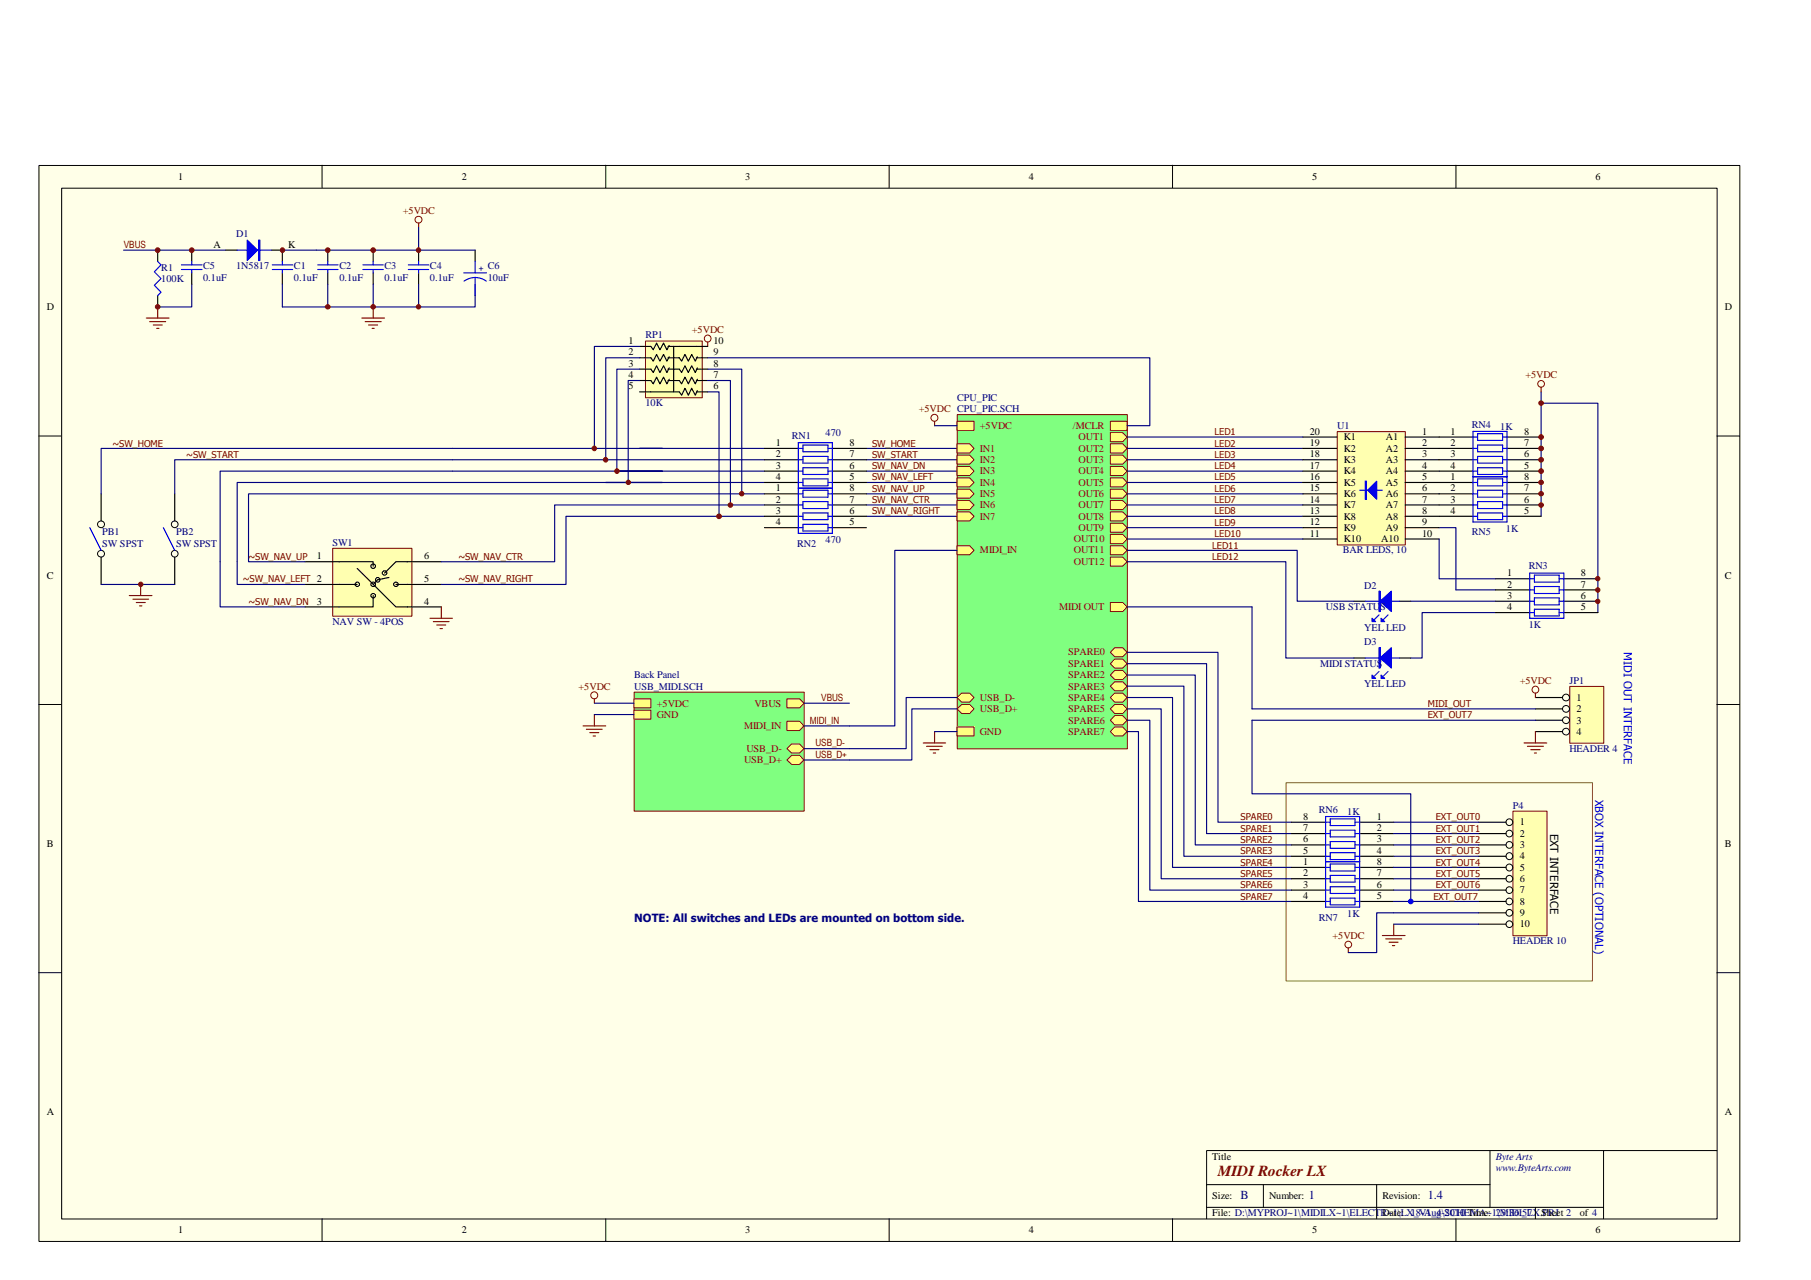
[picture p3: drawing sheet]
<svg xmlns="http://www.w3.org/2000/svg" width="297mm" height="210mm" viewBox="0 0 297 210" stroke-linecap="round" stroke-linejoin="round" font-family="sans-serif">
<path d="M6.4 27.1h279v176.5h-279z" fill="#ffffe8"/>
<g fill="none" stroke="#000" stroke-width=".16">
<path d="M6.4 27.1h279v176.5h-279zM10.1 30.9h271.5v169h-271.5zM52.8 27.1v3.7M99.4 27.1v3.7M145.8 27.1v3.7M192.3 27.1v3.7M238.8 27.1v3.7M6.3 71.5h3.8M281.6 71.5h3.7M6.3 115.5h3.8M281.6 115.5h3.7M6.3 159.5h3.8"/>
<path d="M281.6 159.5h3.7M52.8 199.9v3.6M99.4 199.9v3.6M145.8 199.9v3.6M192.3 199.9v3.6M197.9 194.3h46.5M197.9 198h65.1M207.2 194.3v3.7M225.8 194.3v5.6M238.8 199.9v3.6M244.4 188.7v9.3M251.8 198v1.9"/>
<path d="M263 188.7h-65.1v11.2M281.6 188.7h-18.6v11.2"/>
</g>
<path d="M210.9 128.4h50.3v32.5h-50.3z" fill="none" stroke="#808000" stroke-width=".16"/>
<path d="M25.9 41v1.9M25.9 48.5v1.8M37 41h1.9M44.5 41h1.8" fill="none" stroke="#000" stroke-width=".19"/>
<path d="M42.4 39.4h.2v3.3h-.2zM25.9 42.9l.5 .5-1.1 1.2 1.1 1.1-1.1 1.1 1.1 1.1-.5 .6M38.9 41h5.6" fill="none" stroke="#00f" stroke-width=".19"/>
<path d="M24 52.2h3.7M24.6 52.7h2.6M25.1 53.3h1.5M25.7 53.8h.4M25.9 50.3v1.9" fill="none" stroke="#800000" stroke-width=".19"/>
<path d="M25.9 41h11.1" fill="none" stroke="#000080" stroke-width=".19"/>
<path d="M42.5 39.4v3.3" fill="none" stroke="#00f" stroke-width=".21"/>
<path d="M40.6 39.4l1.6 1.6-1.6 1.7z" fill="#00f"/>
<g fill="none" stroke="#00f" stroke-width=".19">
<path d="M40.6 39.4l1.6 1.6-1.6 1.7zM29.8 44.2h3.3M29.8 43.4h3.3M31.5 42.9v.5M31.5 44.2v.5M44.7 44.2h3.3M44.7 43.4h3.3M46.3 42.9v.5M46.3 44.2v.5M52.1 44.2h3.4M52.1 43.4h3.4M53.8 42.9v.5"/>
<path d="M53.8 44.2v.5M59.5 44.2h3.4M59.5 43.4h3.4M61.2 42.9v.5M61.2 44.2v.5M67 44.2h3.3M67 43.4h3.3M68.7 42.9v.5M68.7 44.2v.5M76.1 44.7h3.7M76.1 46.1a3.1 3.1 0 0 1 3.7 0M77.9 42.9v1.8"/>
<path d="M77.9 45.5v3"/>
</g>
<circle cx="68.6" cy="36" r=".57" fill="none" stroke="#800000" stroke-width=".16"/>
<path d="M68.7 36.6v.7M59.3 52.2h3.8M59.9 52.7h2.6M60.4 53.3h1.5M61 53.8h.4M61.2 50.3v1.9" fill="none" stroke="#800000" stroke-width=".19"/>
<path d="M68.7 37.3v3.7h-22.4M20.3 41h5.6M31.5 46.6v3.7h-5.6M46.3 46.6v3.7h22.4M53.8 46.6v3.7M61.2 46.6v3.7M68.7 41h9.2M68.7 46.6v3.7M77.9 48.5v1.8h-9.2" fill="none" stroke="#000080" stroke-width=".19"/>
<path d="M31.5 41v1.9M31.5 44.7v1.9M46.3 41v1.9M46.3 44.7v1.9M53.8 41v1.9M53.8 44.7v1.9M61.2 41v1.9M61.2 44.7v1.9M68.7 41v1.9M68.7 44.7v1.9M77.9 41v1.9M77.9 46.6v1.9" fill="none" stroke="#000" stroke-width=".19"/>
<path d="M104.1 113.5h27.8v19.5h-27.8z" fill="#80ff80"/>
<path d="M104 113.5h27.9v19.5h-27.9z" fill="none" stroke="#800000" stroke-width=".16"/>
<path d="M104 114.6h2.8v1.5h-2.8z" fill-rule="evenodd" fill="#ffff80"/>
<path d="M104 114.6h2.8v1.5h-2.8z" fill="none" stroke="#800000" stroke-width=".16"/>
<path d="M104 116.5h2.8v1.4h-2.8z" fill-rule="evenodd" fill="#ffff80"/>
<path d="M104 116.5h2.8v1.4h-2.8z" fill="none" stroke="#800000" stroke-width=".16"/>
<path d="M129.1 118.3h2l.8 .7-.8 .8h-2z" fill-rule="evenodd" fill="#ffff80"/>
<path d="M129.1 118.3h2l.8 .7-.8 .8h-2z" fill="none" stroke="#800000" stroke-width=".16"/>
<path d="M129.1 114.6h2l.8 .7-.8 .8h-2z" fill-rule="evenodd" fill="#ffff80"/>
<path d="M129.1 114.6h2l.8 .7-.8 .8h-2z" fill="none" stroke="#800000" stroke-width=".16"/>
<path d="M129.1 122.8l.7-.8h1.3l.8 .8-.8 .7h-1.3z" fill-rule="evenodd" fill="#ffff80"/>
<path d="M129.1 122.8l.7-.8h1.3l.8 .8-.8 .7h-1.3z" fill="none" stroke="#800000" stroke-width=".16"/>
<path d="M129.1 124.6l.7-.7h1.3l.8 .7-.8 .7h-1.3z" fill-rule="evenodd" fill="#ffff80"/>
<g fill="none" stroke="#800000" stroke-width=".16">
<path d="M129.1 124.6l.7-.7h1.3l.8 .7-.8 .7h-1.3z"/>
<circle cx="116.1" cy="55.5" r=".56"/>
<circle cx="153.3" cy="68.5" r=".57"/>
<circle cx="97.5" cy="114" r=".57"/>
</g>
<g fill="none" stroke="#800000" stroke-width=".19">
<path d="M116.1 56.1v.7M153.3 69.1v.7M95.6 119h3.8M96.2 119.6h2.6M97.5 114.6v.7M97.5 117.2v1.8M153.3 120v1.8M96.7 120.1h1.5M97.3 120.7h.4M151.4 121.8h3.7M152 122.4h2.6M152.5 122.9h1.5"/>
<path d="M153.1 123.5h.4"/>
</g>
<g fill="none" stroke="#000080" stroke-width=".19">
<path d="M74.2 73.5h51.2M74.2 77.3h51.2M74.2 79.1h51.2M74.2 75.4h51.2M142.1 73.5h14.9M142.1 75.4h14.9M142.1 77.3h14.9M142.1 79.1h14.9M97.5 115.3h6.5M97.5 117.2h6.5M131.9 115.3h7.4M131.9 119h7.4"/>
<path d="M131.9 122.8h7.4M131.9 124.6h7.4"/>
</g>
<path d="M222.1 98.6h1.8M229.5 98.6h1.9" fill="none" stroke="#000" stroke-width=".19"/>
<path d="M223.9 98.6h5.6M226.2 100.8l-.8 .8M227.7 100.8l-.8 .8" fill="none" stroke="#00f" stroke-width=".19"/>
<path d="M226.4 98.6l1.8-1.7v3.4z" fill="#00f"/>
<path d="M226.2 96.9h.2v3.4h-.2zM226.4 98.6l1.8-1.7v3.4z" fill="none" stroke="#00f" stroke-width=".19"/>
<path d="M226.3 96.9v3.4" fill="none" stroke="#00f" stroke-width=".17"/>
<path d="M225 101.4l.6 .5h-.6z" fill="#00f"/>
<path d="M225 101.4l.6 .5h-.6z" fill="none" stroke="#00f" stroke-width=".19"/>
<path d="M226.5 101.4l.6 .5h-.6z" fill="#00f"/>
<path d="M223.9 107.9h5.6M226.2 110.1l-.8 .8M226.5 101.4l.6 .5h-.6zM227.7 110.1l-.8 .8" fill="none" stroke="#00f" stroke-width=".19"/>
<path d="M222.1 107.9h1.8M229.5 107.9h1.9" fill="none" stroke="#000" stroke-width=".19"/>
<path d="M226.4 107.9l1.8-1.7v3.4z" fill="#00f"/>
<path d="M226.2 106.2h.2v3.4h-.2zM226.4 107.9l1.8-1.7v3.4z" fill="none" stroke="#00f" stroke-width=".19"/>
<path d="M226.3 106.2v3.4" fill="none" stroke="#00f" stroke-width=".17"/>
<path d="M225 110.7l.6 .6h-.6z" fill="#00f"/>
<path d="M225 110.7l.6 .6h-.6z" fill="none" stroke="#00f" stroke-width=".19"/>
<path d="M226.5 110.7l.6 .6h-.6z" fill="#00f"/>
<path d="M14.7 86.5l1.9 3.8M26.8 86.5l1.9 3.8M226.5 110.7l.6 .6h-.6z" fill="none" stroke="#00f" stroke-width=".19"/>
<g fill="none" stroke="#000" stroke-width=".16">
<circle cx="16.6" cy="90.8" r=".56"/>
<circle cx="16.6" cy="86" r=".56"/>
<circle cx="28.7" cy="90.8" r=".55"/>
<circle cx="28.7" cy="86" r=".55"/>
</g>
<path d="M16.6 81v4.4M16.6 91.4v4.4M28.7 81v4.4M28.7 91.4v4.4" fill="none" stroke="#000" stroke-width=".19"/>
<path d="M21.2 97.7h3.7M21.8 98.3h2.6M22.3 98.8h1.5M22.9 99.4h.4M23.1 95.8v1.9" fill="none" stroke="#800000" stroke-width=".19"/>
<path d="M74.2 79.1h-35.3v13M74.2 77.3h-38.1v14.8M74.2 75.4h-45.5v5.6M74.2 73.5h-57.6v7.5M16.6 95.8h12.1" fill="none" stroke="#000080" stroke-width=".19"/>
<path d="M105.9 56h9.3v9.2h-9.3z" fill="#ffffb0"/>
<path d="M105.9 55.9h9.3v9.3h-9.3z" fill="none" stroke="#800000" stroke-width=".16"/>
<g fill="none" stroke="#000" stroke-width=".19">
<path d="M109.6 56.8h6.5M109.8 58.5l-.4 .7-.6-1.1-.6 1.1-.5-1.1-.6 1.1-.3-.5h-1.9M109.8 56.6l-.4 .8-.6-1.1-.6 1.1-.5-1.1-.6 1.1-.3-.6h-1.9M110.5 56.8v7.5h-5.6M114.2 58.7h1.9M114.4 58.5l-.4 .7-.5-1.1-.6 1.1-.6-1.1-.5 1.1-.4-.5h-1.8M109.8 60.3l-.4 .8-.6-1.1-.6 1.1-.5-1.1-.6 1.1-.3-.6h-1.9M109.8 62.2l-.4 .7-.6-1.1-.6 1.1-.5-1.1-.6 1.1-.3-.5h-1.9M114.2 60.5h1.9M114.2 62.4h1.9M114.2 64.3h1.9M114.4 60.3l-.4 .8-.5-1.1-.6 1.1-.6-1.1-.5 1.1-.4-.6h-1.8"/>
<path d="M114.4 62.2l-.4 .7-.5-1.1-.6 1.1-.6-1.1-.5 1.1-.4-.5h-1.8M114.4 64.1l-.4 .7-.5-1.1-.6 1.1-.6-1.1-.5 1.1-.4-.5h-.9"/>
</g>
<path d="M104.9 58.7h-5.5v16.7M104.9 62.4h-1.9v16.7M104.9 60.5h-3.7v16.8" fill="none" stroke="#000080" stroke-width=".19"/>
<circle cx="101.2" cy="77.3" r=".37" fill="#800000"/>
<circle cx="101.2" cy="77.3" r=".37" fill="none" stroke="#800000" stroke-width=".16"/>
<path d="M54.6 90h13v11h-13z" fill="#ffffb0"/>
<path d="M54.6 89.9h13v11.1h-13z" fill="none" stroke="#800000" stroke-width=".16"/>
<g fill="none" stroke="#000" stroke-width=".19">
<path d="M50 92.1h11.2v.7M50 95.8h8.6M58.6 93.2l6.3 6.3h7.5M61.2 97.7v1.8h-11.2M63.8 94.7l-1.9 .4-.7 .7M64.9 95.8h7.5M72.4 92.1h-7.5l-1.8 1.9"/>
<circle cx="58.6" cy="95.8" r=".36"/>
<circle cx="61.2" cy="92.9" r=".37"/>
<circle cx="61.2" cy="95.8" r=".37"/>
<circle cx="61.2" cy="97.7" r=".37"/>
<circle cx="61.9" cy="95.1" r=".37"/>
<circle cx="63.1" cy="94" r=".37"/>
<circle cx="64.9" cy="95.8" r=".37"/>
</g>
<path d="M72.4 99.5v1.9M70.5 101.4h3.7M71.1 101.9h2.6M71.6 102.5h1.5M72.2 103.1h.4" fill="none" stroke="#800000" stroke-width=".19"/>
<circle cx="23.1" cy="95.8" r=".37" fill="#800000"/>
<circle cx="23.1" cy="95.8" r=".37" fill="none" stroke="#800000" stroke-width=".16"/>
<path d="M104.9 56.8h-7.4v16.7M116.1 64.3h1.8v20.4M116.1 62.4h3.7v20.4M36.1 92.1v7.4h13.9M38.9 92.1v3.7h11.1M125.4 81h-84.6v11.1h9.2M125.4 82.8h-34.4v9.3h-18.6M125.4 84.7h-32.6v11.1h-20.4M142.1 81h14.9M142.1 82.8h14.9M142.1 84.7h14.9" fill="none" stroke="#000080" stroke-width=".19"/>
<path d="M157.1 68h27.8v54.8h-27.8z" fill="#80ff80"/>
<path d="M157 68h27.9v54.8h-27.9z" fill="none" stroke="#800000" stroke-width=".16"/>
<path d="M182.1 78.4h2l.8 .7-.8 .7h-2z" fill-rule="evenodd" fill="#ffff80"/>
<path d="M182.1 78.4h2l.8 .7-.8 .7h-2z" fill="none" stroke="#800000" stroke-width=".16"/>
<path d="M182.1 71h2l.8 .7-.8 .7h-2z" fill-rule="evenodd" fill="#ffff80"/>
<path d="M182.1 71h2l.8 .7-.8 .7h-2z" fill="none" stroke="#800000" stroke-width=".16"/>
<path d="M182.1 72.8h2l.8 .7-.8 .8h-2z" fill-rule="evenodd" fill="#ffff80"/>
<path d="M182.1 72.8h2l.8 .7-.8 .8h-2z" fill="none" stroke="#800000" stroke-width=".16"/>
<path d="M182.1 74.6h2l.8 .8-.8 .7h-2z" fill-rule="evenodd" fill="#ffff80"/>
<path d="M182.1 74.6h2l.8 .8-.8 .7h-2z" fill="none" stroke="#800000" stroke-width=".16"/>
<path d="M182.1 76.5h2l.8 .8-.8 .7h-2z" fill-rule="evenodd" fill="#ffff80"/>
<path d="M182.1 76.5h2l.8 .8-.8 .7h-2z" fill="none" stroke="#800000" stroke-width=".16"/>
<path d="M182.1 80.2h2l.8 .8-.8 .7h-2z" fill-rule="evenodd" fill="#ffff80"/>
<path d="M182.1 80.2h2l.8 .8-.8 .7h-2z" fill="none" stroke="#800000" stroke-width=".16"/>
<path d="M157 72.8h2l.8 .7-.8 .8h-2z" fill-rule="evenodd" fill="#ffff80"/>
<path d="M157 72.8h2l.8 .7-.8 .8h-2z" fill="none" stroke="#800000" stroke-width=".16"/>
<path d="M157 74.6h2l.8 .8-.8 .7h-2z" fill-rule="evenodd" fill="#ffff80"/>
<path d="M157 74.6h2l.8 .8-.8 .7h-2z" fill="none" stroke="#800000" stroke-width=".16"/>
<path d="M157 76.5h2l.8 .8-.8 .7h-2z" fill-rule="evenodd" fill="#ffff80"/>
<path d="M157 76.5h2l.8 .8-.8 .7h-2z" fill="none" stroke="#800000" stroke-width=".16"/>
<path d="M157 78.4h2l.8 .7-.8 .7h-2z" fill-rule="evenodd" fill="#ffff80"/>
<path d="M157 78.4h2l.8 .7-.8 .7h-2z" fill="none" stroke="#800000" stroke-width=".16"/>
<path d="M157 80.2h2l.8 .8-.8 .7h-2z" fill-rule="evenodd" fill="#ffff80"/>
<path d="M157 80.2h2l.8 .8-.8 .7h-2z" fill="none" stroke="#800000" stroke-width=".16"/>
<path d="M157 82.1h2l.8 .7-.8 .8h-2z" fill-rule="evenodd" fill="#ffff80"/>
<path d="M157 82.1h2l.8 .7-.8 .8h-2z" fill="none" stroke="#800000" stroke-width=".16"/>
<path d="M157 83.9h2l.8 .8-.8 .7h-2z" fill-rule="evenodd" fill="#ffff80"/>
<path d="M157 83.9h2l.8 .8-.8 .7h-2z" fill="none" stroke="#800000" stroke-width=".16"/>
<path d="M157 69.1h2.8v1.5h-2.8z" fill-rule="evenodd" fill="#ffff80"/>
<path d="M157 69.1h2.8v1.5h-2.8z" fill="none" stroke="#800000" stroke-width=".16"/>
<path d="M157 119.2h2.8v1.5h-2.8z" fill-rule="evenodd" fill="#ffff80"/>
<path d="M157 119.2h2.8v1.5h-2.8z" fill="none" stroke="#800000" stroke-width=".16"/>
<path d="M157 114.4l.7-.7h1.3l.8 .7-.8 .7h-1.3z" fill-rule="evenodd" fill="#ffff80"/>
<path d="M157 114.4l.7-.7h1.3l.8 .7-.8 .7h-1.3z" fill="none" stroke="#800000" stroke-width=".16"/>
<path d="M157 116.2l.7-.7h1.3l.8 .7-.8 .8h-1.3z" fill-rule="evenodd" fill="#ffff80"/>
<path d="M157 116.2l.7-.7h1.3l.8 .7-.8 .8h-1.3z" fill="none" stroke="#800000" stroke-width=".16"/>
<path d="M157 89.5h2l.8 .8-.8 .7h-2z" fill-rule="evenodd" fill="#ffff80"/>
<path d="M157 89.5h2l.8 .8-.8 .7h-2z" fill="none" stroke="#800000" stroke-width=".16"/>
<path d="M182.1 82.1h2l.8 .7-.8 .8h-2z" fill-rule="evenodd" fill="#ffff80"/>
<path d="M182.1 82.1h2l.8 .7-.8 .8h-2z" fill="none" stroke="#800000" stroke-width=".16"/>
<path d="M182.1 83.9h2l.8 .8-.8 .7h-2z" fill-rule="evenodd" fill="#ffff80"/>
<path d="M182.1 83.9h2l.8 .8-.8 .7h-2z" fill="none" stroke="#800000" stroke-width=".16"/>
<path d="M182.1 85.8h2l.8 .7-.8 .8h-2z" fill-rule="evenodd" fill="#ffff80"/>
<path d="M182.1 85.8h2l.8 .7-.8 .8h-2z" fill="none" stroke="#800000" stroke-width=".16"/>
<path d="M182.1 87.6h2l.8 .8-.8 .8h-2z" fill-rule="evenodd" fill="#ffff80"/>
<path d="M182.1 87.6h2l.8 .8-.8 .8h-2z" fill="none" stroke="#800000" stroke-width=".16"/>
<path d="M182.8 106.2h1.3l.8 .8-.8 .7h-1.3l-.7-.7z" fill-rule="evenodd" fill="#ffff80"/>
<path d="M182.8 106.2h1.3l.8 .8-.8 .7h-1.3l-.7-.7z" fill="none" stroke="#800000" stroke-width=".16"/>
<path d="M182.8 108.1h1.3l.8 .7-.8 .8h-1.3l-.7-.8z" fill-rule="evenodd" fill="#ffff80"/>
<path d="M182.8 108.1h1.3l.8 .7-.8 .8h-1.3l-.7-.8z" fill="none" stroke="#800000" stroke-width=".16"/>
<path d="M182.8 109.9h1.3l.8 .8-.8 .7h-1.3l-.7-.7z" fill-rule="evenodd" fill="#ffff80"/>
<path d="M182.8 109.9h1.3l.8 .8-.8 .7h-1.3l-.7-.7z" fill="none" stroke="#800000" stroke-width=".16"/>
<path d="M182.1 112.5l.7-.7h1.3l.8 .7-.8 .8h-1.3z" fill-rule="evenodd" fill="#ffff80"/>
<path d="M182.1 112.5l.7-.7h1.3l.8 .7-.8 .8h-1.3z" fill="none" stroke="#800000" stroke-width=".16"/>
<path d="M182.1 114.4l.7-.7h1.3l.8 .7-.8 .7h-1.3z" fill-rule="evenodd" fill="#ffff80"/>
<path d="M182.1 114.4l.7-.7h1.3l.8 .7-.8 .7h-1.3z" fill="none" stroke="#800000" stroke-width=".16"/>
<path d="M182.1 89.5h2l.8 .8-.8 .7h-2z" fill-rule="evenodd" fill="#ffff80"/>
<path d="M182.1 89.5h2l.8 .8-.8 .7h-2z" fill="none" stroke="#800000" stroke-width=".16"/>
<path d="M182.1 91.4h2l.8 .7-.8 .7h-2z" fill-rule="evenodd" fill="#ffff80"/>
<path d="M182.1 91.4h2l.8 .7-.8 .7h-2z" fill="none" stroke="#800000" stroke-width=".16"/>
<path d="M182.1 116.2l.7-.7h1.3l.8 .7-.8 .8h-1.3z" fill-rule="evenodd" fill="#ffff80"/>
<path d="M182.1 116.2l.7-.7h1.3l.8 .7-.8 .8h-1.3z" fill="none" stroke="#800000" stroke-width=".16"/>
<path d="M182.8 117.3h1.3l.8 .8-.8 .8h-1.3l-.7-.8z" fill-rule="evenodd" fill="#ffff80"/>
<path d="M182.8 117.3h1.3l.8 .8-.8 .8h-1.3l-.7-.8z" fill="none" stroke="#800000" stroke-width=".16"/>
<path d="M182.1 69.1h2.8v1.5h-2.8z" fill-rule="evenodd" fill="#ffff80"/>
<path d="M182.1 69.1h2.8v1.5h-2.8z" fill="none" stroke="#800000" stroke-width=".16"/>
<path d="M182.8 119.2h1.3l.8 .8-.8 .7h-1.3l-.7-.7z" fill-rule="evenodd" fill="#ffff80"/>
<path d="M182.8 119.2h1.3l.8 .8-.8 .7h-1.3l-.7-.7z" fill="none" stroke="#800000" stroke-width=".16"/>
<path d="M182.1 98.8h2l.8 .7-.8 .8h-2z" fill-rule="evenodd" fill="#ffff80"/>
<path d="M182.1 98.8h2l.8 .7-.8 .8h-2z" fill="none" stroke="#800000" stroke-width=".16"/>
<circle cx="68.6" cy="50.3" r=".36" fill="#800000"/>
<circle cx="68.6" cy="50.3" r=".36" fill="none" stroke="#800000" stroke-width=".16"/>
<circle cx="61.2" cy="50.3" r=".37" fill="#800000"/>
<circle cx="61.2" cy="50.3" r=".37" fill="none" stroke="#800000" stroke-width=".16"/>
<circle cx="53.8" cy="50.3" r=".37" fill="#800000"/>
<g fill="none" stroke="#800000" stroke-width=".16">
<circle cx="53.8" cy="50.3" r=".37"/>
<circle cx="252.8" cy="62.9" r=".55"/>
</g>
<g fill="none" stroke="#000080" stroke-width=".19">
<path d="M116.1 58.7h72.5v11.1h-3.7M116.1 60.5h5.6v20.5M153.3 69.8h3.7M184.9 71.7h28.8M184.9 73.5h28.8M184.9 75.4h28.8M184.9 77.3h28.8M184.9 79.1h28.8M252.8 66.1h9.3v34.4M252.8 64.3v20.4M157 90.3h-10.2v28.7h-7.5M184.9 90.3h27.9v8.3h9.3"/>
<path d="M184.9 92.1h26v15.8h11.2M184.9 81h28.8M184.9 82.8h28.8M184.9 84.7h28.8M184.9 86.5h28.8M184.9 88.4h28.8M231.4 98.6h13.9M236 86.5h2.8v10.2M153.3 120h3.7M157 116.2h-7.4v8.4h-10.3M157 114.4h-8.4v8.4h-9.3M184.9 107h14.9v27.8h12"/>
<path d="M184.9 108.8h13v27.9h13.9M184.9 110.7h11.1v27.9h15.8M184.9 112.5h9.3v27.9h17.6M184.9 114.4h7.4v27.8h19.5M184.9 116.2h5.6v27.9h21.3M184.9 118.1h3.7v27.9h23.2M245.3 100.5h-12v7.4h-1.9"/>
</g>
<path d="M252.8 63.5v.8" fill="none" stroke="#800000" stroke-width=".19"/>
<path d="M219.4 70.8h11.1v18.6h-11.1z" fill="#ffffb0"/>
<path d="M219.3 70.8h11.2v18.6h-11.2z" fill="none" stroke="#800000" stroke-width=".16"/>
<path d="M223 80.4h3.7" fill="none" stroke="#00f" stroke-width=".19"/>
<path d="M224.3 80.4l1.5-1.5v3z" fill="#00f"/>
<path d="M223.9 78.9h.2v3h-.2zM225.8 78.9v3l-1.5-1.5z" fill="none" stroke="#00f" stroke-width=".19"/>
<path d="M224 78.9v3" fill="none" stroke="#00f" stroke-width=".17"/>
<g fill="none" stroke="#000" stroke-width=".19">
<path d="M213.7 71.7h5.6M213.7 73.5h5.6M213.7 75.4h5.6M213.7 77.3h5.6M213.7 79.1h5.6M230.5 71.7h5.5M230.5 73.5h5.5M230.5 75.4h5.5M230.5 77.3h5.5M230.5 79.1h5.5M213.7 81h5.6M213.7 82.8h5.6"/>
<path d="M213.7 84.7h5.6M213.7 86.5h5.6M213.7 88.4h5.6M230.5 81h5.5M230.5 82.8h5.5M230.5 84.7h5.5M230.5 86.5h5.5M230.5 88.4h5.5"/>
</g>
<circle cx="117.9" cy="84.7" r=".38" fill="#800000"/>
<circle cx="117.9" cy="84.7" r=".38" fill="none" stroke="#800000" stroke-width=".16"/>
<circle cx="119.8" cy="82.8" r=".37" fill="#800000"/>
<circle cx="119.8" cy="82.8" r=".37" fill="none" stroke="#800000" stroke-width=".16"/>
<circle cx="121.6" cy="81" r=".36" fill="#800000"/>
<circle cx="121.6" cy="81" r=".36" fill="none" stroke="#800000" stroke-width=".16"/>
<circle cx="97.5" cy="73.5" r=".37" fill="#800000"/>
<circle cx="97.5" cy="73.5" r=".37" fill="none" stroke="#800000" stroke-width=".16"/>
<circle cx="103.1" cy="79.1" r=".36" fill="#800000"/>
<circle cx="103.1" cy="79.1" r=".36" fill="none" stroke="#800000" stroke-width=".16"/>
<circle cx="99.3" cy="75.4" r=".37" fill="#800000"/>
<circle cx="99.3" cy="75.4" r=".37" fill="none" stroke="#800000" stroke-width=".16"/>
<path d="M236 88.4v6.5h9.3M238.8 96.7h6.5M184.9 120h1.8v27.8h25.1" fill="none" stroke="#000080" stroke-width=".19"/>
<path d="M248.2 133.1h5.5v20.4h-5.5z" fill="#ffffb0"/>
<g fill="none" stroke="#800000" stroke-width=".16">
<path d="M248.2 133h5.5v20.5h-5.5z"/>
<circle cx="221.1" cy="154.9" r=".55"/>
</g>
<g fill="none" stroke="#000" stroke-width=".16">
<circle cx="247.6" cy="138.6" r=".55"/>
<circle cx="247.6" cy="134.8" r=".55"/>
<circle cx="247.6" cy="136.7" r=".55"/>
<circle cx="247.6" cy="140.4" r=".56"/>
<circle cx="247.6" cy="142.3" r=".56"/>
<circle cx="247.6" cy="144.1" r=".55"/>
<circle cx="247.6" cy="146" r=".55"/>
<circle cx="247.6" cy="149.7" r=".55"/>
<circle cx="247.6" cy="151.6" r=".55"/>
<circle cx="247.6" cy="147.8" r=".55"/>
</g>
<g fill="none" stroke="#000" stroke-width=".19">
<path d="M125.4 73.5h5.5M125.4 75.4h5.5M125.4 77.3h5.5M125.4 79.1h5.5M136.5 73.5h5.6M136.5 75.4h5.6M136.5 77.3h5.6M136.5 79.1h5.6M236 73.5h5.6M236 75.4h5.6M236 77.3h5.6M236 79.1h5.6"/>
<path d="M236 71.7h5.6M247.2 73.5h5.6M247.2 75.4h5.6M247.2 77.3h5.6M247.2 79.1h5.6M247.2 71.7h5.6M125.4 81h5.5M125.4 82.8h5.5M125.4 84.7h5.5M125.4 86.5h5.5M136.5 81h5.6M136.5 82.8h5.6"/>
<path d="M136.5 84.7h5.6M136.5 86.5h5.6M236 81h5.6M236 82.8h5.6M236 84.7h5.6M245.3 94.9h5.6M245.3 96.7h5.6M245.3 98.6h5.6M247.2 81h5.6M247.2 82.8h5.6M247.2 84.7h5.6M256.5 94.9h5.6"/>
<path d="M256.5 96.7h5.6M256.5 98.6h5.6M245.3 100.5h5.6M256.5 100.5h5.6M211.8 134.8h5.6M211.8 136.7h5.6M211.8 138.6h5.6M223 134.8h5.6M223 136.7h5.6M223 138.6h5.6M242.5 134.8h4.5M242.5 136.7h4.5"/>
<path d="M242.5 138.6h4.5M211.8 140.4h5.6M211.8 142.2h5.6M211.8 144.1h5.6M211.8 146h5.6M211.8 147.8h5.6M223 140.4h5.6M223 142.2h5.6M223 144.1h5.6M223 146h5.6M223 147.8h5.6M242.5 140.4h4.5"/>
<path d="M242.5 142.2h4.5M242.5 144.1h4.5M242.5 146h4.5M242.5 147.8h4.5M242.5 149.7h4.5M242.5 151.6h4.5"/>
</g>
<path d="M221.1 155.4v.8M226.7 153.4h3.8M227.3 154h2.6M227.8 154.5h1.5M228.4 155.1h.4M228.6 151.6v1.8" fill="none" stroke="#800000" stroke-width=".19"/>
<path d="M228.6 149.7h-2.8v6.5h-4.7" fill="none" stroke="#000080" stroke-width=".19"/>
<g fill="none" stroke="#00f" stroke-width=".19">
<path d="M130.9 72.6h5.6v14.9h-5.6zM130.9 79.1h.8M130.9 77.3h.8M130.9 75.4h.8M130.9 73.5h.8M131.7 73h4.1v1.1h-4.1zM131.7 74.8h4.1v1.1h-4.1zM131.7 76.7h4.1v1.1h-4.1zM131.7 78.5h4.1v1.2h-4.1zM135.8 79.1h.7M135.8 77.3h.7M135.8 75.4h.7"/>
<path d="M135.8 73.5h.7M241.6 79.1h.8M241.6 77.3h.8M241.6 75.4h.8M241.6 73.5h.8M241.6 70.7h5.6v14.9h-5.6zM241.6 78.2h5.6M241.6 71.7h.8M242.4 78.5h4.1v1.2h-4.1zM242.4 76.7h4.1v1.1h-4.1zM242.4 74.8h4.1v1.1h-4.1zM242.4 73h4.1v1.1h-4.1z"/>
<path d="M242.4 71.1h4.1v1.1h-4.1zM246.5 79.1h.7M246.5 77.3h.7M246.5 75.4h.7M246.5 73.5h.7M246.5 71.7h.7M130.9 80.1h5.6M130.9 86.5h.8M130.9 84.7h.8M130.9 82.8h.8M130.9 81h.8M131.7 80.4h4.1v1.1h-4.1z"/>
<path d="M131.7 82.3h4.1v1.1h-4.1zM131.7 84.1h4.1v1.1h-4.1zM131.7 86h4.1v1.1h-4.1zM135.8 86.5h.7M135.8 84.7h.7M135.8 82.8h.7M135.8 81h.7M241.6 84.7h.8M241.6 82.8h.8M241.6 81h.8M242.4 84.1h4.1v1.1h-4.1zM242.4 82.3h4.1v1.1h-4.1z"/>
<path d="M242.4 80.4h4.1v1.1h-4.1zM246.5 84.7h.7M246.5 82.8h.7M246.5 81h.7M250.9 94h5.6v7.4h-5.6zM250.9 98.6h.8M250.9 96.7h.8M250.9 94.9h.8M251.7 94.3h4v1.2h-4zM251.7 96.2h4v1.1h-4zM251.7 98h4v1.2h-4zM251.7 99.9h4v1.1h-4z"/>
<path d="M255.7 98.6h.8M255.7 96.7h.8M255.7 94.9h.8M250.9 100.5h.8M255.7 100.5h.8M217.4 133.9h5.6v14.9h-5.6zM217.4 138.6h.8M217.4 136.7h.8M217.4 134.8h.8M218.2 134.3h4v1.1h-4zM218.2 136.1h4v1.1h-4zM218.2 138h4v1.1h-4z"/>
<path d="M218.2 139.8h4v1.2h-4zM222.2 138.6h.8M222.2 136.7h.8M222.2 134.8h.8M217.4 141.3h5.6M217.4 140.4h.8M217.4 147.8h.8M217.4 146h.8M217.4 144.1h.8M217.4 142.2h.8M218.2 141.7h4v1.1h-4zM218.2 143.6h4v1.1h-4z"/>
<path d="M218.2 145.4h4v1.1h-4zM218.2 147.3h4v1.1h-4zM222.2 140.4h.8M222.2 147.8h.8M222.2 146h.8M222.2 144.1h.8M222.2 142.2h.8"/>
</g>
<circle cx="252.8" cy="66.1" r=".37" fill="#800000"/>
<circle cx="252.8" cy="66.1" r=".37" fill="none" stroke="#800000" stroke-width=".16"/>
<circle cx="262.1" cy="94.9" r=".36" fill="#800000"/>
<circle cx="262.1" cy="94.9" r=".36" fill="none" stroke="#800000" stroke-width=".16"/>
<circle cx="262.1" cy="96.8" r=".36" fill="#800000"/>
<circle cx="262.1" cy="96.8" r=".36" fill="none" stroke="#800000" stroke-width=".16"/>
<circle cx="262.1" cy="98.6" r=".36" fill="#800000"/>
<circle cx="262.1" cy="98.6" r=".36" fill="none" stroke="#800000" stroke-width=".16"/>
<circle cx="252.8" cy="71.7" r=".38" fill="#800000"/>
<circle cx="252.8" cy="71.7" r=".38" fill="none" stroke="#800000" stroke-width=".16"/>
<circle cx="252.8" cy="73.5" r=".38" fill="#800000"/>
<circle cx="252.8" cy="73.5" r=".38" fill="none" stroke="#800000" stroke-width=".16"/>
<circle cx="252.8" cy="75.4" r=".38" fill="#800000"/>
<circle cx="252.8" cy="75.4" r=".38" fill="none" stroke="#800000" stroke-width=".16"/>
<circle cx="252.8" cy="77.3" r=".38" fill="#800000"/>
<circle cx="252.8" cy="77.3" r=".38" fill="none" stroke="#800000" stroke-width=".16"/>
<circle cx="252.8" cy="79.1" r=".37" fill="#800000"/>
<circle cx="252.8" cy="79.1" r=".37" fill="none" stroke="#800000" stroke-width=".16"/>
<circle cx="252.8" cy="81" r=".37" fill="#800000"/>
<circle cx="252.8" cy="81" r=".37" fill="none" stroke="#800000" stroke-width=".16"/>
<circle cx="252.8" cy="82.8" r=".37" fill="#800000"/>
<circle cx="252.8" cy="82.8" r=".37" fill="none" stroke="#800000" stroke-width=".16"/>
<circle cx="53.8" cy="41" r=".38" fill="#800000"/>
<circle cx="53.8" cy="41" r=".38" fill="none" stroke="#800000" stroke-width=".16"/>
<circle cx="61.2" cy="41" r=".38" fill="#800000"/>
<circle cx="61.2" cy="41" r=".38" fill="none" stroke="#800000" stroke-width=".16"/>
<circle cx="68.6" cy="41" r=".37" fill="#800000"/>
<circle cx="68.6" cy="41" r=".37" fill="none" stroke="#800000" stroke-width=".16"/>
<circle cx="31.4" cy="41" r=".38" fill="#800000"/>
<circle cx="31.4" cy="41" r=".38" fill="none" stroke="#800000" stroke-width=".16"/>
<circle cx="25.9" cy="41" r=".38" fill="#800000"/>
<circle cx="25.9" cy="41" r=".38" fill="none" stroke="#800000" stroke-width=".16"/>
<circle cx="25.9" cy="50.3" r=".37" fill="#800000"/>
<circle cx="25.9" cy="50.3" r=".37" fill="none" stroke="#800000" stroke-width=".16"/>
<circle cx="46.3" cy="41" r=".37" fill="#800000"/>
<circle cx="46.3" cy="41" r=".37" fill="none" stroke="#800000" stroke-width=".16"/>
<path d="M184.9 99.5h20.5v16.7M205.4 118.1v12.1h26v17.6M228.6 134.8h13.9M228.6 136.7h13.9M228.6 138.6h13.9M228.6 140.4h13.9M228.6 142.2h13.9M228.6 144.1h13.9M228.6 146h13.9M228.6 147.8h13.9M228.6 149.7h13.9M228.6 151.6h13.9" fill="none" stroke="#000080" stroke-width=".19"/>
<path d="M257.5 112.6h5.6v9.3h-5.6z" fill="#ffffb0"/>
<g fill="none" stroke="#800000" stroke-width=".16">
<path d="M257.5 112.6h5.6v9.3h-5.6z"/>
<circle cx="251.8" cy="113.1" r=".56"/>
</g>
<g fill="none" stroke="#000" stroke-width=".16">
<circle cx="256.9" cy="114.4" r=".57"/>
<circle cx="256.9" cy="116.2" r=".56"/>
<circle cx="256.9" cy="118.1" r=".56"/>
<circle cx="256.9" cy="120" r=".56"/>
</g>
<path d="M251.8 114.4h4.5M251.8 116.2h4.5M251.8 118.1h4.5M251.8 120h4.5" fill="none" stroke="#000" stroke-width=".19"/>
<path d="M205.4 116.2h46.4M205.4 118.1h46.4" fill="none" stroke="#000080" stroke-width=".19"/>
<path d="M251.8 113.7v.7M251.8 120v1.8M250 121.8h3.7M250.5 122.4h2.7M251.1 122.9h1.5M251.7 123.5h.3" fill="none" stroke="#800000" stroke-width=".19"/>
<circle cx="231.4" cy="147.8" r=".38" fill="#00f"/>
<circle cx="231.4" cy="147.8" r=".38" fill="none" stroke="#00f" stroke-width=".16"/>
<text font-size="2.5" fill="#800000" x="199.8" y="192.8">MIDI Rocker LX</text>
<g font-size="2" fill="#000080">
<text x="203.5" y="196.6">B</text>
<text x="214.7" y="196.6">1</text>
<text x="234.2" y="196.6">1.4</text>
</g>
<g font-size="1.8" fill="#00f">
<text x="266.3" y="107" transform="rotate(90 266.3 107)">MIDI OUT INTERFACE</text>
<text x="261.7" y="131.1" transform="rotate(90 261.7 131.1)">XBOX INTERFACE (OPTIONAL)</text>
</g>
<text font-size="1.8" x="254.3" y="136.7" transform="rotate(90 254.3 136.7)">EXT INTERFACE</text>
<text font-size="1.8" fill="#000080" x="104" y="151.2">NOTE: All switches and LEDs are mounted on bottom side.</text>
<g font-size="1.7">
<text x="29.2" y="29.5">1</text>
<text x="75.7" y="29.5">2</text>
<text x="122.2" y="29.5">3</text>
<text x="168.7" y="29.5">4</text>
<text x="215.2" y="29.5">5</text>
<text x="261.7" y="29.5">6</text>
<text x="35" y="40.6">A</text>
<text x="47.3" y="40.6">K</text>
<text x="7.7" y="50.8">D</text>
<text x="282.9" y="50.8">D</text>
<text x="103.1" y="56.4">1</text>
<text x="103.1" y="58.3">2</text>
<text x="117" y="58.3">9</text>
<text x="117" y="56.4">10</text>
<text x="103.1" y="60.2">3</text>
<text x="103.1" y="62">4</text>
<text x="103.1" y="63.8">5</text>
<text x="117" y="63.8">6</text>
<text x="117" y="62">7</text>
<text x="117" y="60.2">8</text>
<text x="214.8" y="71.3">20</text>
<text x="233.3" y="71.3">1</text>
<text x="237.9" y="71.3">1</text>
<text x="250" y="71.3">8</text>
<text x="127.3" y="73.2">1</text>
<text x="127.3" y="75">2</text>
<text x="127.3" y="76.8">3</text>
<text x="139.4" y="73.2">8</text>
<text x="139.4" y="75">7</text>
<text x="139.4" y="76.8">6</text>
<text x="214.8" y="76.8">17</text>
<text x="214.8" y="75">18</text>
<text x="214.8" y="73.2">19</text>
<text x="220.4" y="77.8">K4</text>
<text x="220.4" y="75.9">K3</text>
<text x="220.4" y="74.1">K2</text>
<text x="220.4" y="72.2">K1</text>
<text x="227.3" y="72.2">A1</text>
<text x="227.3" y="74.1">A2</text>
<text x="227.3" y="75.9">A3</text>
<text x="227.3" y="77.8">A4</text>
<text x="233.3" y="73.2">2</text>
<text x="233.3" y="75">3</text>
<text x="233.3" y="76.8">4</text>
<text x="237.9" y="73.2">2</text>
<text x="237.9" y="75">3</text>
<text x="237.9" y="76.8">4</text>
<text x="250" y="73.2">7</text>
<text x="250" y="75">6</text>
<text x="250" y="76.8">5</text>
<text x="127.3" y="78.7">4</text>
<text x="127.3" y="80.6">1</text>
<text x="127.3" y="82.4">2</text>
<text x="139.4" y="78.7">5</text>
<text x="139.4" y="80.6">8</text>
<text x="139.4" y="82.4">7</text>
<text x="214.8" y="82.4">14</text>
<text x="214.8" y="80.6">15</text>
<text x="214.8" y="78.7">16</text>
<text x="220.4" y="83.4">K7</text>
<text x="220.4" y="81.5">K6</text>
<text x="220.4" y="79.6">K5</text>
<text x="227.3" y="79.6">A5</text>
<text x="227.3" y="81.5">A6</text>
<text x="227.3" y="83.4">A7</text>
<text x="233.3" y="78.7">5</text>
<text x="233.3" y="80.6">6</text>
<text x="233.3" y="82.4">7</text>
<text x="237.9" y="78.7">1</text>
<text x="237.9" y="80.6">2</text>
<text x="237.9" y="82.4">3</text>
<text x="250" y="78.7">8</text>
<text x="250" y="80.6">7</text>
<text x="250" y="82.4">6</text>
<text x="127.3" y="84.3">3</text>
<text x="127.3" y="86.1">4</text>
<text x="139.4" y="84.3">6</text>
<text x="139.4" y="86.1">5</text>
<text x="214.8" y="88">11</text>
<text x="214.8" y="86.1">12</text>
<text x="214.8" y="84.3">13</text>
<text x="220.4" y="88.9">K10</text>
<text x="220.4" y="87.1">K9</text>
<text x="220.4" y="85.2">K8</text>
<text x="226.6" y="88.9">A10</text>
<text x="227.3" y="85.2">A8</text>
<text x="227.3" y="87.1">A9</text>
<text x="233.3" y="84.3">8</text>
<text x="233.3" y="86.1">9</text>
<text x="233.3" y="88">10</text>
<text x="237.9" y="84.3">4</text>
<text x="250" y="84.3">5</text>
<text x="7.7" y="94.9">C</text>
<text x="51.9" y="91.7">1</text>
<text x="69.6" y="95.4">5</text>
<text x="69.6" y="91.7">6</text>
<text x="247.2" y="94.5">1</text>
<text x="259.3" y="94.5">8</text>
<text x="282.9" y="94.9">C</text>
<text x="51.9" y="99.1">3</text>
<text x="69.6" y="99.1">4</text>
<text x="247.2" y="96.4">2</text>
<text x="247.2" y="98.2">3</text>
<text x="247.2" y="100.1">4</text>
<text x="259.3" y="96.4">7</text>
<text x="259.3" y="98.2">6</text>
<text x="259.3" y="100.1">5</text>
<text x="258.6" y="114.9">1</text>
<text x="258.6" y="116.8">2</text>
<text x="258.6" y="118.7">3</text>
<text x="258.6" y="120.5">4</text>
<text x="213.7" y="134.5">8</text>
<text x="213.7" y="136.3">7</text>
<text x="225.8" y="134.5">1</text>
<text x="225.8" y="136.3">2</text>
<text x="249.3" y="135.3">1</text>
<text x="249.3" y="137.2">2</text>
<text x="7.7" y="138.9">B</text>
<text x="213.7" y="138.1">6</text>
<text x="213.7" y="140">5</text>
<text x="213.7" y="141.9">1</text>
<text x="213.7" y="143.7">2</text>
<text x="225.8" y="138.1">3</text>
<text x="225.8" y="140">4</text>
<text x="225.8" y="141.9">8</text>
<text x="225.8" y="143.7">7</text>
<text x="249.3" y="139.1">3</text>
<text x="249.3" y="140.9">4</text>
<text x="249.3" y="142.8">5</text>
<text x="282.9" y="138.9">B</text>
<text x="213.7" y="145.6">3</text>
<text x="213.7" y="147.4">4</text>
<text x="225.8" y="145.6">6</text>
<text x="225.8" y="147.4">5</text>
<text x="249.3" y="144.7">6</text>
<text x="249.3" y="146.5">7</text>
<text x="249.3" y="148.4">8</text>
<text x="249.3" y="150.2">9</text>
<text x="249.3" y="152.1">10</text>
<text x="7.7" y="182.9">A</text>
<text x="282.9" y="182.9">A</text>
<text x="198.8" y="190.2">Title</text>
<text x="198.8" y="196.6">Size:</text>
<text x="208.1" y="196.6">Number:</text>
<text x="226.7" y="196.6">Revision:</text>
<text x="29.2" y="202.2">1</text>
<text x="75.7" y="202.2">2</text>
<text x="122.2" y="202.2">3</text>
<text x="168.7" y="202.2">4</text>
<text x="198.8" y="199.4">File: D:\MYPROJ~1\MIDILX~1\ELECTR~1\LX_V1_4\SCHEMA~1\MIDI_LX.PRJ</text>
<text x="215.2" y="202.2">5</text>
<text x="226.7" y="199.4">Date: 18-Aug-2010 Time: 23:36:57</text>
<text x="252.8" y="199.4">Sheet 2</text>
<text x="259.1" y="199.4">of 4</text>
<text x="261.7" y="202.2">6</text>
</g>
<g font-size="1.7" fill="#800000">
<text x="66.1" y="35.1">+5VDC</text>
<text x="113.5" y="54.6">+5VDC</text>
<text x="250.2" y="62">+5VDC</text>
<text x="150.7" y="67.6">+5VDC CPU_PIC.SCH</text>
<text x="160.7" y="70.4">+5VDC</text>
<text x="176" y="70.4">/MCLR</text>
<text x="160.7" y="74.1">IN1</text>
<text x="160.7" y="75.9">IN2</text>
<text x="160.7" y="77.8">IN3</text>
<text x="176.9" y="72.2">OUT1</text>
<text x="176.9" y="74.1">OUT2</text>
<text x="176.9" y="75.9">OUT3</text>
<text x="176.9" y="77.8">OUT4</text>
<text x="160.7" y="79.6">IN4</text>
<text x="160.7" y="81.5">IN5</text>
<text x="160.7" y="83.4">IN6</text>
<text x="176.9" y="79.6">OUT5</text>
<text x="176.9" y="81.5">OUT6</text>
<text x="176.9" y="83.4">OUT7</text>
<text x="160.7" y="85.2">IN7</text>
<text x="176.1" y="88.9">OUT10</text>
<text x="176.9" y="85.2">OUT8</text>
<text x="176.9" y="87.1">OUT9</text>
<text x="160.7" y="90.8">MIDI_IN</text>
<text x="176.1" y="90.8">OUT11</text>
<text x="176.1" y="92.6">OUT12</text>
<text x="173.7" y="100.1">MIDI OUT</text>
<text x="175.2" y="107.5">SPARE0</text>
<text x="94.9" y="113.1">+5VDC</text>
<text x="175.2" y="109.3">SPARE1</text>
<text x="175.2" y="111.2">SPARE2</text>
<text x="175.2" y="113.1">SPARE3</text>
<text x="249.3" y="112.1">+5VDC</text>
<text x="107.7" y="115.9">+5VDC</text>
<text x="107.7" y="117.7">GND</text>
<text x="122" y="119.6">MIDI_IN</text>
<text x="123.7" y="115.9">VBUS</text>
<text x="160.7" y="114.9">USB_D-</text>
<text x="160.7" y="116.8">USB_D+</text>
<text x="175.2" y="114.9">SPARE4</text>
<text x="175.2" y="116.8">SPARE5</text>
<text x="175.2" y="118.7">SPARE6</text>
<text x="122" y="125.1">USB_D+</text>
<text x="122.4" y="123.3">USB_D-</text>
<text x="160.7" y="120.5">GND</text>
<text x="175.2" y="120.5">SPARE7</text>
<text x="218.6" y="153.9">+5VDC</text>
</g>
<g font-size="1.7" fill="#000080">
<text x="38.7" y="38.9">D1</text>
<text x="26.5" y="44.4">R1</text>
<text x="26.5" y="46.2">100K</text>
<text x="33.3" y="44.2">C5</text>
<text x="33.3" y="46">0.1uF</text>
<text x="38.7" y="44.2">1N5817</text>
<text x="48.2" y="44.2">C1</text>
<text x="48.2" y="46">0.1uF</text>
<text x="55.7" y="44.2">C2</text>
<text x="55.7" y="46">0.1uF</text>
<text x="63.1" y="44.2">C3</text>
<text x="63.1" y="46">0.1uF</text>
<text x="70.5" y="44.2">C4</text>
<text x="70.5" y="46">0.1uF</text>
<text x="80" y="44.2">C6</text>
<text x="80" y="46">10uF</text>
<text x="105.9" y="55.5">RP1</text>
<text x="157" y="65.7">CPU_PIC</text>
<text x="105.9" y="66.6">10K</text>
<text x="135.4" y="71.5">470</text>
<text x="219.3" y="70.4">U1</text>
<text x="241.4" y="70.1">RN4</text>
<text x="246.1" y="70.5">1K</text>
<text x="129.9" y="72">RN1</text>
<text x="16.8" y="87.8">PB1</text>
<text x="16.8" y="89.7">SW SPST</text>
<text x="28.9" y="87.8">PB2</text>
<text x="28.9" y="89.7">SW SPST</text>
<text x="54.5" y="89.5">SW1</text>
<text x="130.8" y="89.7">RN2</text>
<text x="135.4" y="89.1">470</text>
<text x="241.4" y="87.8">RN5</text>
<text x="247" y="87.2">1K</text>
<text x="220.3" y="90.8">BAR LEDS, 10</text>
<text x="250.7" y="93.4">RN3</text>
<text x="217.5" y="100.1">USB STATUS</text>
<text x="223.8" y="96.5">D2</text>
<text x="54.5" y="102.5">NAV SW - 4POS</text>
<text x="223.8" y="103.4">YEL LED</text>
<text x="223.8" y="105.8">D3</text>
<text x="250.7" y="103">1K</text>
<text x="104" y="111.2">Back Panel</text>
<text x="104" y="113.1">USB_MIDI.SCH</text>
<text x="216.5" y="109.3">MIDI STATUS</text>
<text x="223.8" y="112.7">YEL LED</text>
<text x="257.4" y="112.1">JP1</text>
<text x="257.4" y="123.3">HEADER 4</text>
<text x="216.3" y="133.3">RN6</text>
<text x="221" y="133.7">1K</text>
<text x="248.2" y="132.6">P4</text>
<text x="216.3" y="151">RN7</text>
<text x="221" y="150.4">1K</text>
<text x="248.2" y="154.9">HEADER 10</text>
<text x="245.4" y="190.2">Byte Arts</text>
<text x="245.4" y="192.1">www.ByteArts.com</text>
</g>
<g font-size="1.6" fill="#800000">
<text x="20.3" y="40.7">VBUS</text>
<text x="132.8" y="118.7">MIDI_IN</text>
<text x="134.7" y="115">VBUS</text>
<text x="133.8" y="122.4">USB_D-</text>
<text x="133.8" y="124.2">USB_D+</text>
</g>
<g font-size="1.5" fill="#800000">
<text x="199.2" y="71.4">LED1</text>
<text x="18.5" y="73.2">~SW_HOME</text>
<text x="30.6" y="75.1">~SW_START</text>
<text x="143" y="73.2">SW_HOME</text>
<text x="143" y="75.1">SW_START</text>
<text x="143" y="76.9">SW_NAV_DN</text>
<text x="199.2" y="73.2">LED2</text>
<text x="199.2" y="75.1">LED3</text>
<text x="199.2" y="76.9">LED4</text>
<text x="143" y="80.6">SW_NAV_UP</text>
<text x="143" y="82.5">SW_NAV_CTR</text>
<text x="143" y="78.8">SW_NAV_LEFT</text>
<text x="199.2" y="78.8">LED5</text>
<text x="199.2" y="80.6">LED6</text>
<text x="199.2" y="82.5">LED7</text>
<text x="143" y="84.4">SW_NAV_RIGHT</text>
<text x="198.8" y="90">LED11</text>
<text x="199.2" y="84.4">LED8</text>
<text x="199.2" y="86.2">LED9</text>
<text x="199.2" y="88.1">LED10</text>
<text x="39.8" y="95.5">~SW_NAV_LEFT 2</text>
<text x="40.8" y="91.8">~SW_NAV_UP</text>
<text x="75.2" y="91.8">~SW_NAV_CTR</text>
<text x="75.2" y="95.5">~SW_NAV_RIGHT</text>
<text x="198.8" y="91.8">LED12</text>
<text x="40.8" y="99.2">~SW_NAV_DN</text>
<text x="234.2" y="117.8">EXT_OUT7</text>
<text x="234.2" y="116">MIDI_OUT</text>
<text x="203.5" y="134.5">SPARE0</text>
<text x="203.5" y="136.4">SPARE1</text>
<text x="235.5" y="134.5">EXT_OUT0</text>
<text x="235.5" y="136.4">EXT_OUT1</text>
<text x="203.5" y="138.2">SPARE2</text>
<text x="203.5" y="140.1">SPARE3</text>
<text x="203.5" y="141.9">SPARE4</text>
<text x="203.5" y="143.8">SPARE5</text>
<text x="235.5" y="138.2">EXT_OUT2</text>
<text x="235.5" y="140.1">EXT_OUT3</text>
<text x="235.5" y="141.9">EXT_OUT4</text>
<text x="235.5" y="143.8">EXT_OUT5</text>
<text x="203.5" y="145.7">SPARE6</text>
<text x="203.5" y="147.5">SPARE7</text>
<text x="235.1" y="147.5">EXT_OUT7</text>
<text x="235.5" y="145.7">EXT_OUT6</text>
</g>
<text font-size="1.3" fill="#000080" x="78.5" y="44.4">+</text>
</svg>
